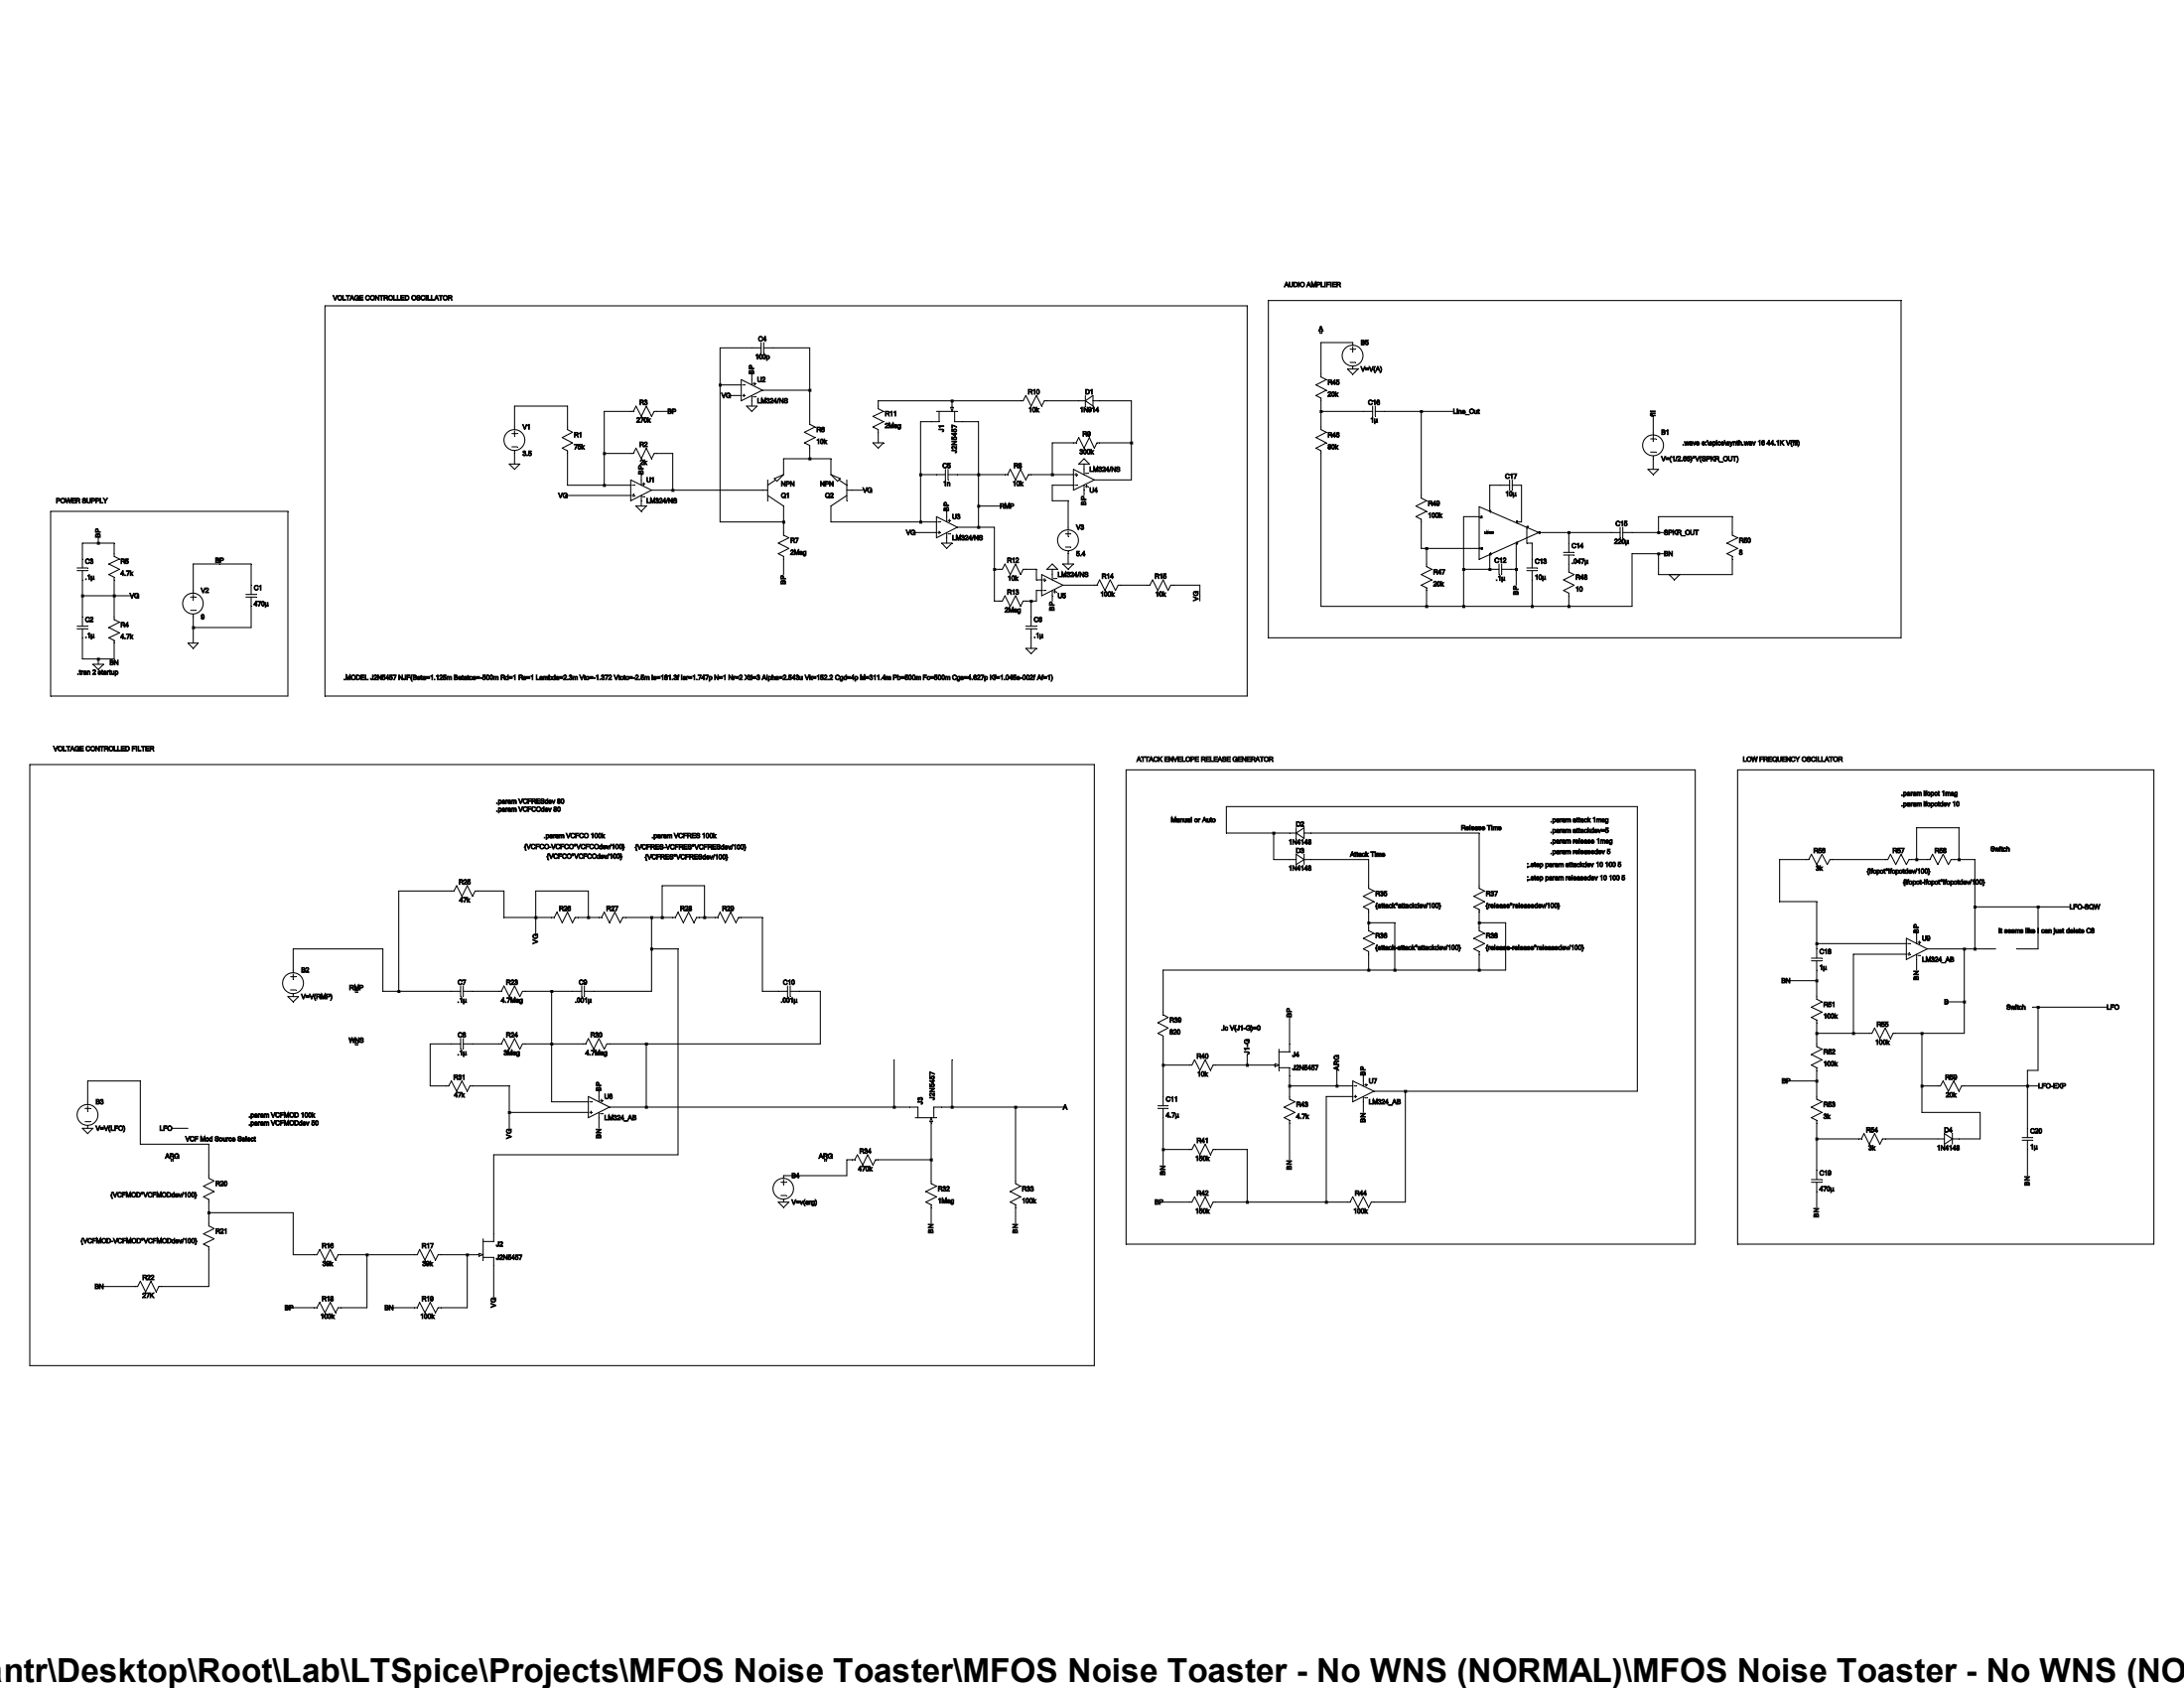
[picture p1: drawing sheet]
<svg xmlns="http://www.w3.org/2000/svg" width="279mm" height="216mm" viewBox="0 0 279 216" stroke-linecap="round" stroke-linejoin="round" font-family="sans-serif">
<g fill="none" stroke="#000" stroke-width=".13">
<path d="M41.6 39.1h118v49.9h-118zM162.3 38.4h80.9v43.2h-80.9zM65.2 59.4h1.3l-.7 .6zM65.5 55.5h.7M65.5 57.1h.7M65.8 54.9v-3h6.8v3l.6 .4-1.3 .7 1.3 .6-1.3 .7 .7 .4v4.4h8.1M65.8 55.1v.7M65.8 57.7v1.7M77.3 58h3.7l.4-.7 .6 1.4 .7-1.4 .7 1.4 .3-.7h2.4v4.7M85.4 52.6h-1.7l-.3 .7-.7-1.4-.7 1.4-.6-1.4-.4 .7h-3.7v9.5M92.1 49.2h2.7M93.5 50.6h1.3"/>
<path d="M94.8 48.6l2.7 1.3-2.7 1.4zM95 49.2h.3M95 50.6h.3M95.2 50.4v.4M95.5 51.9h1.4l-.7 .7zM96.2 47.9v1.3M96.2 50.6v1.3M96.4 49.1h.3M96.4 50.8h.3M96.5 48.9v.3M97.4 44.5h-5.3v22.3h8.1M97.4 43.8v1.4"/>
<path d="M97.5 49.9h6.1M97.7 44.5h5.9v9.8l.7 .3-1.4 .7 1.4 .7-1.4 .6 .7 .4v1.7M97.7 43.8v1.4M111.7 56.6h1.3l-.6 .7zM119.8 52.6h2.7M120.1 52.6v1.3h-2.3v12.9M121.6 52.1h.4l-.2 .5zM121.8 51.3v.8M122.1 52.6v1.3h3.1v13.5M138.7 59.4v1.3M138.7 58.7l.7 .7h-1.4zM138.9 50.6v1.3"/>
<path d="M138.9 51.3l.9-.7v1.3zM138.9 51.3h-5.3l-.3 .6-.7-1.3-.7 1.3-.7-1.3-.3 .7h-18.5v1l.6 .3-1.3 .7 1.3 .6-1.3 .7 .7 .3v1.7M139.8 51.3h4.9v10.1h-4.7M144.7 56.6h-4.4l-.3 .7-.6-1.3-.7 1.3-.7-1.3-.3 .6h-3.1v4.1M168.9 42.4h.2v.2h-.2zM169 52.6h6.6M172.4 47.2h1.3l-.6 .7zM172.7 44.7h.7M172.7 46.4h.7M173.1 44.2v-.4h-4.1v4.4l.7 .4-1.3 .6 1.3 .7-1.3 .7 .6 .3v4l.7 .4-1.3 .7 1.3 .6-1.3 .7 .6 .4v19.9h39.8v-6.8h4.1M173.1 44.3v.7M173.1 46.9v.3"/>
<path d="M175.6 51.9v1.4M175.9 52.6h10M175.9 51.9v1.4M181.8 52.6v11.1l.7 .4-1.4 .6 1.4 .7-1.4 .7 .7 .3v3.7h7.4M211.2 56.1h.6M211.2 57.8h.6M211.5 53.3v2.3M211.5 55.8v.7M211.5 58.3v1.7M6.5 65.4h30.3v23.6h-30.3zM9.9 72.6h1.3M9.9 73h1.3"/>
<path d="M10.5 72.6v-3.1h4.1v1.7l.7 .3-1.4 .6 1.4 .7-1.4 .7 .7 .3v5.4l.7 .4-1.4 .7 1.4 .6-1.4 .7 .7 .3v2.4h-4.1v-3.9M10.5 73v7.1M10.5 76.2h6.1M12.6 68.8v.7M24.4 76.4h.6M24.4 78.1h.6M24.7 75.9v-3.8h7.4v3.9M24.7 76v.7M24.7 78.6v3.7M31.5 76.4h1.3M31.5 76h1.3M32.1 76.4v3.9h-7.4"/>
<path d="M72.6 63.4h8.1M80.7 61.4l2.7 1.3-2.7 1.4zM80.9 62.1h.3M80.9 63.4h.3M81 63.2v.3M81.4 64.7h1.3l-.7 .7zM82 60.7v1.4M82 63.4v1.3M82.2 61.9h.3M82.2 63.5h.3M82.3 61.7v.4M83.4 62.7h14.8"/>
<path d="M98.2 61.4v2.7M98.2 63.4l2 1.3v3.8l.7 .3-1.3 .7 1.3 .6-1.3 .7 .6 .4v2.3M99.1 61.2l1.1-.5-.8 .9zM99.2 61.4l-1 .7M100.2 60.7v-2h6.1v2M106.3 60.7l1.2 .5-.4 .4zM107.3 61.4l1 .7M108.3 62.7h2.1M108.3 61.4v2.7M108.3 63.4l-2 1.3v2.1h13.5M117.1 68.1h2.7M117.8 60.7h3.1"/>
<path d="M119.8 66.1l2.7 1.3-2.7 1.4zM120 66.8h.3M120 68.1h.3M120.1 67.9v.4M120.5 69.5h1.3l-.7 .6zM120.9 60v1.4M121.1 65.4v1.4M121.1 68.1v1.4M121.3 66.6h.3M121.3 68.3h.3M121.3 60.7h7.6l.3-.7 .7 1.4 .7-1.4 .6 1.4 .4-.7h5.7M121.3 60v1.4"/>
<path d="M121.5 66.4v.4M122.5 67.4h4.7v9.5h1l.4-.7 .6 1.4 .7-1.4 .7 1.4 .3-.7h1.7v-1.4h.7M125.2 64.7h2.7M127.2 72.8h1l.4-.7 .6 1.4 .7-1.4 .7 1.4 .3-.7h1.7v1.4h.7M131.9 76.9v3.2M133.3 73.5l2.7 1.3-2.7 1.4zM133.4 75.5h.4M133.4 74.2h.4M133.6 74v.3M133.9 72.8l.7-.7 .7 .7zM134.6 72.8v1.4M134.6 75.5v1.4"/>
<path d="M134.8 75.7h.3M134.8 74h.3M135 75.5v.4M136 74.8h4.3l.4-.6 .7 1.3 .6-1.3 .7 1.3 .3-.7h4.1l.3-.6 .7 1.3 .7-1.3 .6 1.3 .4-.7h3.7v2.1M136 72.1h1.3l-.6 .7zM136.3 68.3h.7M136.3 70h.7M136.7 67.9v.7M136.7 70.5v1.6M137.3 62.1h-2.7v2h2.1v3.7M137.3 60l2.7 1.4-2.7 1.3zM137.5 62.1h.3"/>
<path d="M137.5 60.7h.3M137.7 60.5v.4M138.7 62.1v1.3M138.9 62.2h.3M138.9 60.5h.3M139 62.1v.3M182.5 70.1v2.4l.7 .3-1.4 .7 1.4 .7-1.4 .6 .7 .4v2.4M187.2 72.8h4.6M189.2 64.8l7.6 3.3-7.6 3.4zM189.2 66.1h-2v11.5M190.6 70.8v2M191.8 72.1v1.4"/>
<path d="M192.1 72.8h1.9M192.1 72.1v1.4M193.1 62.1h-2.5v3.3M193.1 61.4v1.3M193.5 62.1h1.1v4.7h-.6M193.5 61.4v1.3M194 69.5v5.3M195.3 72.6h1.4M195.3 73h1.4M195.3 67.4v2.1h.7v3.1M196 73v4.6M196.7 68.1h10.6"/>
<path d="M200 70.7h1.4M200 71h1.4M200.7 68.1v2.6M200.7 71v2.2l.7 .3-1.4 .7 1.4 .6-1.4 .7 .7 .4v1.7M207.3 67.4v1.4M207.6 68.1h5.3M207.6 67.4v1.4M210.8 60h1.4l-.7 .7zM212.2 68.1v-2h9.4v2.4l.7 .3-1.4 .7 1.4 .6-1.4 .7 .7 .4v2.3h-9.4v-2.7M213.5 73.5l.7 .7 .7-.7M3.8 97.8h136.2v76.9h-136.2zM9.9 80.1h1.3"/>
<path d="M9.9 80.4h1.3M11.9 85h1.4l-.7 .6zM12.6 84.3v.7M24 82.3h1.4l-.7 .6zM131.2 80.1h1.4M131.2 80.4h1.4M131.2 82.9h1.4l-.7 .7zM131.9 80.4v2.5M144.1 98.5h72.8v60.6h-72.8zM222.3 98.5h53.2v60.6h-53.2zM75.3 117.3v-3.3h-6.8v5.4M83.4 117.3v9.5h-8.6"/>
<path d="M84.7 117.3v-4h5.4v4M162.9 106.6v3.3h2.9M165.8 105.9v1.3M165.8 109.3l1 .6-1 .7zM165.8 106.6l1-.7v1.3zM165.8 106.6h-8.9v-3.4h52.6v36.4h-33.7M166.8 109.3v1.3M166.8 106.6h22.4v7l.7 .4-1.3 .6 1.3 .7-1.3 .7 .6 .3v2.7l.7 .4-1.3 .6 1.3 .7-1.3 .7 .6 .3v2.4M166.8 109.9h8.3v3.7l.7 .4-1.4 .6 1.4 .7-1.4 .7 .7 .3v2.7l.7 .4-1.4 .6 1.4 .7-1.4 .7 .7 .3v2.4M175.1 118h3.3v6.1M189.2 118h3.4v6.1h-43.8v5.7l.6 .3-1.3 .7 1.3 .7-1.3 .7 .7 .3v8.9M245.2 109.9v-4h5.4v4"/>
<path d="M245.2 119.4v1.3M252.6 116h12.2M260.7 116v5.4h-2.7M36.8 127.5h1.4l-.7 .6zM37.2 124.9h.6M37.2 126.6h.6M37.5 124.4v-3h11.5v5.4h9.9M37.5 124.6v.7M37.5 127.1v.4M45.5 126.7h.2v.2h-.2zM45.5 133.4h.2v.2h-.2zM51 126.8v-12.8h7.1l.3-.7 .7 1.3 .7-1.3 .7 1.3 .3-.6h3.7v3.3h6.4l.3-.6 .7 1.3 .7-1.3 .6 1.3 .4-.7h3.4l.3-.6 .7 1.3 .7-1.3 .6 1.3 .4-.7h6.7l.3-.6 .7 1.3 .7-1.3 .7 1.3 .3-.7h2.7l.3-.6 .7 1.3 .7-1.3 .6 1.3 .4-.7h3v9.5h3.3"/>
<path d="M58.9 126.1v1.4M58.9 132.8v1.4M58.9 133.5h-3.9v5.4h2.4l.3-.6 .7 1.3 .7-1.3 .7 1.3 .3-.7h5.1v5.4M59.3 126.8h4.8l.4-.7 .7 1.4 .6-1.4 .7 1.4 .3-.7h7.6M59.3 126.1v1.4M59.3 132.8v1.4M70.6 126.8v14.1h4.7M74.4 126.1v1.4M74.8 126.1v1.4M76.6 139.6v1.3M82.7 133.5v8.1M83.4 121.4h3.3v26.3h-23.5v11.1h-1.4"/>
<path d="M100.8 126.1v1.4M101.1 126.8h3.8v6.7h-27.3l-.3 .7-.7-1.4-.7 1.4-.6-1.4-.4 .7h-8.1l-.3 .7-.7-1.4-.6 1.4-.7-1.4-.4 .7h-4.8M101.1 126.1v1.4M114.4 135.6v6M121.8 135.6v6M148.8 136.2h3.7l.3-.6 .7 1.3 .7-1.3 .7 1.3 .3-.7h7.9M159.6 134.9v1.3M163.1 136.1l.5 .1-.5 .2zM163.6 134.2v2.7M163.6 136.6h1.4v4l.7 .3-1.4 .7 1.4 .7-1.4 .7 .7 .3v5M165 138.9h8.1M165 130.1v4.4h-1.4"/>
<path d="M171 136.9v2M173.1 138.3l2.7 1.3-2.7 1.3zM173.2 138.9h.4M174.4 137.6v1.3M174.6 138.8h.3M174.8 138.6v.3M179.8 139.6v14.2h-4.4l-.3 .6-.7-1.3-.7 1.3-.6-1.3-.4 .7h-17.5l-.3 .6-.7-1.3-.7 1.3-.7-1.3-.3 .7h-3.7M229 125.4h3.4M229 138.3h3.4M231.7 122.6h1.4M231.7 122.9h1.4M232.4 122.9v4.9l.7 .3-1.4 .7 1.4 .7-1.4 .6 .7 .4v3.4l.7 .3-1.4 .7 1.4 .7-1.4 .6 .7 .4v4l.7 .3-1.4 .7 1.4 .7-1.4 .7 .7 .3v7.6"/>
<path d="M232.4 120.7h11.5M243.9 120l2.6 1.4-2.6 1.3zM243.9 122h-6.8v10.2M244.1 120.7h.3M244.1 122h.3M244.2 121.9v.3M245.2 122v2.1M245.4 120.5h.3M245.4 122.2h.3M245.5 120.4v.3M245.9 132.2v10.1h7.4v3.4h-3.5M245.9 138.9h2.3l.4-.6 .7 1.3 .6-1.3 .7 1.3 .4-.7h9.7"/>
<path d="M246.5 121.4h8.8M249.3 128.1h2M251.3 121.4v10.8h-9.1l-.3 .6-.7-1.3-.7 1.3-.7-1.3-.3 .7h-7.1M252.6 121.4v-11.5h-3l-.3 .7-.7-1.3-.7 1.3-.7-1.3-.3 .6h-2.7l-.3 .7-.7-1.3-.7 1.3-.6-1.3-.4 .6h-7.4l-.3 .7-.7-1.3-.7 1.3-.7-1.3-.3 .6h-3.7v5.4h4.7v7.3M260.1 128.8h9.4M260.7 128.8v8.1h-1.3v8.6M10.5 144.3h1.4l-.7 .7zM10.9 143.5h.7M10.9 141.8h.7M11.2 141.3v-3h6.7v8h8.8v4.4l.7 .3-1.4 .7 1.4 .7-1.4 .7 .7 .3v3.4l.7 .3-1.4 .7 1.4 .7-1.4 .6 .7 .4v5h-6.4l-.3 .7-.7-1.3-.7 1.3-.7-1.3-.3 .6h-4.3M11.2 141.4v.7M11.2 144v.3"/>
<path d="M21.9 148.3h.2v.2h-.2zM22 144.3h2M26.7 155.1h10.8v5.4h3.1l.3-.7 .7 1.4 .6-1.4 .7 1.4 .4-.7h10.1l.3-.7 .7 1.4 .6-1.4 .7 1.4 .3-.7h5.3M61.8 158.5v2.7M65.2 142.3h10.1M75.3 140.3l2.7 1.3-2.7 1.4zM75.4 140.9h.4M75.4 142.3h.4M75.6 142.1v.4M76.6 142.3v2M76.8 140.8h.3M76.8 142.5h.3"/>
<path d="M77 140.6v.3M78 141.6h39.4v1.4M99.6 153.8h1.3l-.7 .6zM99.9 151.2h.7M99.9 152.9h.7M100.2 150.9v.7M100.2 153.4v.4M105.5 148.3h.2v.2h-.2zM117.1 143h2.7M119.1 148.3h-7.1l-.3 .7-.7-1.3-.6 1.3-.7-1.3-.4 .6h-1v2.1h-8.1v.3M119.1 143.5v7.9l.7 .3-1.4 .7 1.4 .7-1.4 .7 .7 .3v2.4M119.1 143l.2 .5h-.3z"/>
<path d="M129.9 141.6v9.8l.7 .3-1.4 .7 1.4 .7-1.4 .7 .7 .3v2.4M136 141.6h-16.5v1.4M148.1 141.4h1.3M148.1 141.8h1.3M148.8 141.8v7.2M148.8 147h3.7l.3-.7 .7 1.4 .7-1.4 .7 1.4 .3-.7h4.4v6.8M173.1 140.3h-3.4v13.5M173.2 140.3h.4M173.4 140.1v.3M174.4 140.3v2M174.6 140.4h.3M231.7 150.9h1.4"/>
<path d="M231.7 151.2h1.4M232.4 151.2v3.2M232.4 145.7h5.7l.4-.7 .6 1.3 .7-1.3 .7 1.3 .3-.6h8M248.8 145l1 .7-1 .6zM249.8 145v1.3M258.7 145.5h1.4M258.7 145.8h1.4M259.4 145.8v4.6M46.9 160.5v6.8h-3.6l-.4 .6-.7-1.3-.6 1.3-.7-1.3-.3 .7h-3.1M59.8 160.5v6.8h-3.8l-.3 .6-.7-1.3-.6 1.3-.7-1.3-.3 .7h-3.1M61.3 160.3l.5 .2-.5 .2zM61.8 160.8h1.4v5.1"/>
<circle cx="65.8" cy="56.3" r="1.33"/>
<circle cx="173" cy="45.5" r="1.33"/>
<circle cx="211.5" cy="57" r="1.33"/>
<circle cx="24.7" cy="77.2" r="1.32"/>
<circle cx="136.6" cy="69.1" r="1.33"/>
<circle cx="37.5" cy="125.8" r="1.33"/>
<circle cx="11.2" cy="142.6" r="1.33"/>
<circle cx="100.2" cy="152" r="1.32"/>
</g>
<path d="M10.4 76h.4v.4h-.4zM12.4 69.3h.4v.4h-.4zM12.4 84.1h.4v.4h-.4zM14.4 76h.4v.4h-.4zM24.6 80.1h.3v.4h-.3zM26.5 154.9h.4v.4h-.4zM46.8 160.3h.4v.4h-.4zM50.8 126.6h.4v.4h-.4zM59.6 160.3h.4v.4h-.4zM65 142.1h.4v.4h-.4zM68.4 117.2h.3v.4h-.3zM70.4 126.6h.4v.4h-.4zM70.4 133.3h.4v.4h-.4zM75.1 117.2h.4v.4h-.4zM77.1 57.8h.4v.4h-.4zM77.1 61.9h.4v.4h-.4zM82.5 133.3h.4v.4h-.4zM82.5 141.4h.4v.4h-.4zM83.2 117.2h.4v.4h-.4zM83.2 121.2h.4v.4h-.4zM84.5 117.2h.4v.4h-.4zM85.9 62.5h.4v.4h-.4zM90 117.2h.3v.4h-.3zM91.9 49.1h.4v.3h-.4zM100.1 66.6h.4v.4h-.4zM103.4 49.7h.4v.4h-.4zM103.4 58.5h.4v.4h-.4zM114.2 141.4h.4v.4h-.4zM117.6 60.5h.4v.4h-.4zM117.6 66.6h.4v.4h-.4zM119 148.2h.3v.3h-.3zM121.6 51.1h.4v.4h-.4zM121.6 141.4h.4v.4h-.4zM125 60.5h.4v.4h-.4zM125 64.6h.4v.3h-.4zM125 67.3h.4v.3h-.4zM127 72.6h.4v.4h-.4zM129.8 141.4h.3v.4h-.3zM131.7 76.7h.4v.4h-.4zM134.5 60.5h.3v.4h-.3zM144.6 56.5h.3v.4h-.3zM148.6 136.1h.4v.3h-.4zM148.6 146.9h.4v.3h-.4zM159.4 136.1h.4v.3h-.4zM159.4 153.6h.4v.4h-.4zM162.8 106.4h.4v.4h-.4zM164.8 138.7h.4v.4h-.4zM168.8 52.5h.4v.3h-.4zM169.5 153.6h.4v.4h-.4zM170.9 138.7h.3v.4h-.3zM174.9 117.9h.4v.3h-.4zM174.9 123.9h.4v.4h-.4zM178.3 123.9h.3v.4h-.3zM179.6 139.4h.4v.4h-.4zM181.7 52.5h.3v.3h-.3zM182.3 70h.4v.4h-.4zM182.3 77.4h.4v.4h-.4zM187.1 72.6h.4v.4h-.4zM187.1 77.4h.4v.4h-.4zM189.1 117.9h.3v.3h-.3zM189.1 123.9h.3v.4h-.3zM190.4 72.6h.4v.4h-.4zM193.8 72.6h.4v.4h-.4zM195.8 77.4h.4v.4h-.4zM200.5 67.9h.4v.4h-.4zM200.5 77.4h.4v.4h-.4zM212 67.9h.4v.4h-.4zM212 70.7h.4v.3h-.4zM232.2 120.5h.4v.4h-.4zM232.2 125.3h.4v.3h-.4zM232.2 132h.4v.4h-.4zM232.2 138.1h.4v.4h-.4zM232.2 145.5h.4v.4h-.4zM236.9 132h.4v.4h-.4zM245 109.8h.4v.4h-.4zM245.7 132h.4v.4h-.4zM245.7 138.7h.4v.4h-.4zM250.4 109.8h.4v.4h-.4zM251.1 121.2h.4v.4h-.4zM251.1 128h.4v.4h-.4zM252.5 115.8h.4v.4h-.4zM252.5 121.2h.4v.4h-.4zM259.2 138.7h.4v.4h-.4zM260.6 115.8h.3v.4h-.3zM260.6 128.7h.3v.3h-.3z" fill-rule="evenodd" fill="#000"/>
<text font-size="4.2" x=".5" y="215.2">ntr\Desktop\Root\Lab\LTSpice\Projects\MFOS Noise Toaster\MFOS Noise Toaster - No WNS (NORMAL)\MFOS Noise Toaster - No WNS (NOR</text>
<g font-size=".9">
<text x="42.6" y="38.4">VOLTAGE CONTROLLED OSCILLATOR</text>
<text x="164.3" y="36.7">AUDIO AMPLIFIER</text>
<text x="96.4" y="47.9" transform="rotate(-90 96.4 47.9)">BP</text>
<text x="96.6" y="45.9">100p</text>
<text x="97" y="43.6">C4</text>
<text x="168.7" y="42.3">A</text>
<text x="174.1" y="44.1">B5</text>
<text x="174.1" y="47.5">V=V(A)</text>
<text x="81.8" y="51.8">R3</text>
<text x="85.4" y="52.9">BP</text>
<text x="92.3" y="50.9">VG</text>
<text x="96.9" y="48.9">U2</text>
<text x="96.9" y="51.6">LM324/NS</text>
<text x="113.2" y="53.2">R11</text>
<text x="131.5" y="50.4">R10</text>
<text x="131.6" y="52.7">10k</text>
<text x="138.1" y="52.7">1N914</text>
<text x="138.8" y="50.4">D1</text>
<text x="169.8" y="49.2">R45</text>
<text x="169.8" y="50.7">20k</text>
<text x="175" y="51.8">C16</text>
<text x="185.9" y="52.9">Line_Out</text>
<text x="211.7" y="53.3" transform="rotate(-90 211.7 53.3)">fil</text>
<text x="66.8" y="54.9">V1</text>
<text x="66.8" y="58.3">3.5</text>
<text x="73.4" y="55.9">R1</text>
<text x="73.4" y="57.4">75k</text>
<text x="81.4" y="54">270k</text>
<text x="81.8" y="57.2">R2</text>
<text x="81.9" y="59.4">2k</text>
<text x="104.4" y="55.2">R6</text>
<text x="104.4" y="56.8">10k</text>
<text x="113.2" y="54.7">2Meg</text>
<text x="120.6" y="59.9">C5</text>
<text x="120.7" y="55.2" transform="rotate(-90 120.7 55.2)">J1</text>
<text x="122.4" y="58" transform="rotate(-90 122.4 58)">J2N5457</text>
<text x="129.7" y="59.9">R8</text>
<text x="138.1" y="58.1">300k</text>
<text x="138.5" y="55.8">R9</text>
<text x="169.8" y="55.9">R46</text>
<text x="169.8" y="57.4">80k</text>
<text x="175.3" y="54">1µ</text>
<text x="212.5" y="55.6">B1</text>
<text x="212.5" y="59">V=(1/2.66)*V(SPKR_OUT)</text>
<text x="215.2" y="56.9">.wave e:\spice\synth.wav 16 44.1K V(fil)</text>
<text x="7.2" y="64.3">POWER SUPPLY</text>
<text x="71.4" y="63.7">VG</text>
<text x="82.3" y="60.7" transform="rotate(-90 82.3 60.7)">BP</text>
<text x="82.7" y="61.7">U1</text>
<text x="82.7" y="64.3">LM324/NS</text>
<text x="99.9" y="63.7">Q1</text>
<text x="99.9" y="62.2">NPN</text>
<text x="104.9" y="62.2">NPN</text>
<text x="105.5" y="63.7">Q2</text>
<text x="110.4" y="63">VG</text>
<text x="120.6" y="62.1">1n</text>
<text x="121.4" y="65.4" transform="rotate(-90 121.4 65.4)">BP</text>
<text x="127.9" y="65">RMP</text>
<text x="129.5" y="62.1">10k</text>
<text x="138.9" y="64.6" transform="rotate(-90 138.9 64.6)">BP</text>
<text x="139.4" y="63">U4</text>
<text x="139.4" y="60.3">LM324/NS</text>
<text x="182.7" y="64.7">R49</text>
<text x="192.5" y="61.2">C17</text>
<text x="192.6" y="63.5">10µ</text>
<text x="12.8" y="68.8" transform="rotate(-90 12.8 68.8)">BP</text>
<text x="27.5" y="72">BP</text>
<text x="101.1" y="69.4">R7</text>
<text x="101.1" y="71">2Meg</text>
<text x="115.9" y="68.4">VG</text>
<text x="121.8" y="66.4">U3</text>
<text x="121.8" y="69.1">LM324/NS</text>
<text x="128.8" y="72">R12</text>
<text x="137.7" y="67.7">V3</text>
<text x="137.7" y="71.1">5.4</text>
<text x="182.7" y="66.2">100k</text>
<text x="191.2" y="72">C12</text>
<text x="201" y="70.1">C14</text>
<text x="206.5" y="69.6">220µ</text>
<text x="206.7" y="67.3">C15</text>
<text x="212.9" y="68.4">SPKR_OUT</text>
<text x="212.9" y="71.1">BN</text>
<text x="222.5" y="69.4">R50</text>
<text x="222.5" y="71">8</text>
<text x="10.9" y="72.1">C3</text>
<text x="10.9" y="74.1">.1µ</text>
<text x="15.4" y="72.1">R5</text>
<text x="15.4" y="73.6">4.7k</text>
<text x="16.6" y="76.5">VG</text>
<text x="25.7" y="75.8">V2</text>
<text x="32.5" y="75.5">C1</text>
<text x="32.5" y="77.5">470µ</text>
<text x="100.5" y="74.8" transform="rotate(-90 100.5 74.8)">BP</text>
<text x="128.8" y="76">R13</text>
<text x="128.9" y="74.3">10k</text>
<text x="135.3" y="76.5">U5</text>
<text x="135.3" y="73.8">LM324/NS</text>
<text x="140.8" y="76.3">100k</text>
<text x="140.9" y="74">R14</text>
<text x="147.7" y="74">R15</text>
<text x="147.8" y="76.3">10k</text>
<text x="153.3" y="76.9" transform="rotate(-90 153.3 76.9)">VG</text>
<text x="183.3" y="73.4">R47</text>
<text x="183.3" y="75">20k</text>
<text x="191.3" y="74.3">.1µ</text>
<text x="194.2" y="76.1" transform="rotate(-90 194.2 76.1)">BP</text>
<text x="196.3" y="72.1">C13</text>
<text x="196.3" y="74.1">10µ</text>
<text x="201" y="72.1">.047µ</text>
<text x="201.5" y="74.1">R48</text>
<text x="201.5" y="75.6">10</text>
<text x="10.9" y="79.5">C2</text>
<text x="10.9" y="81.6">.1µ</text>
<text x="15.4" y="80.2">R4</text>
<text x="15.4" y="81.7">4.7k</text>
<text x="25.7" y="79.2">9</text>
<text x="128.5" y="78.3">2Meg</text>
<text x="132.2" y="79.5">C6</text>
<text x="132.2" y="81.6">.1µ</text>
<text x="134.9" y="78.1" transform="rotate(-90 134.9 78.1)">BP</text>
<text x="9.9" y="86.3">.tran 2 startup</text>
<text x="14" y="85">BN</text>
<text x="43.9" y="87">.MODEL J2N5457 NJF(Beta=1.125m Betatce=-500m Rd=1 Rs=1 Lambda=2.3m Vto=-1.372 Vtotc=-2.5m Is=181.3f Isr=1.747p N=1 Nr=2 Xti=3 Alpha=2.543u Vk=152.2 Cgd=4p M=311.4m Pb=500m Fc=500m Cgs=4.627p Kf=1.045e-002f Af=1)</text>
<text x="6.8" y="96.1">VOLTAGE CONTROLLED FILTER</text>
<text x="145.4" y="97.4">ATTACK ENVELOPE RELEASE GENERATOR</text>
<text x="223" y="97.4">LOW FREQUENCY OSCILLATOR</text>
<text x="243.2" y="101.8">.param lfopot 1meg</text>
<text x="63.5" y="103.8">.param VCFCOdev 80</text>
<text x="63.5" y="102.8">.param VCFRESdev 80</text>
<text x="69.6" y="107.2">.param VCFCO 100k</text>
<text x="83.4" y="107.2">.param VCFRES 100k</text>
<text x="149.8" y="105.2">Manual or Auto</text>
<text x="164.8" y="108">1N4148</text>
<text x="165.8" y="105.7">D2</text>
<text x="186.9" y="106.2">Release Time</text>
<text x="198.3" y="105.2">.param attack 1meg</text>
<text x="198.3" y="106.5">.param attackdev=5</text>
<text x="198.3" y="107.9">.param release 1meg</text>
<text x="243.2" y="103.1">.param lfopotdev 10</text>
<text x="58.7" y="113.1">R25</text>
<text x="67.1" y="108.6">{VCFCO-VCFCO*VCFCOdev/100}</text>
<text x="69.9" y="109.8">{VCFCO*VCFCOdev/100}</text>
<text x="81.2" y="108.6">{VCFRES-VCFRES*VCFRESdev/100}</text>
<text x="82.5" y="109.9">{VCFRES*VCFRESdev/100}</text>
<text x="164.8" y="111.3">1N4148</text>
<text x="165.8" y="109.1">D3</text>
<text x="172.7" y="109.6">Attack Time</text>
<text x="195.3" y="110.9">;.step param attackdev 10 100 5</text>
<text x="195.3" y="112.6">;.step param releasedev 10 100 5</text>
<text x="198.3" y="109.2">.param releasedev 5</text>
<text x="232" y="109.1">R56</text>
<text x="232.3" y="111.3">3k</text>
<text x="238.8" y="111.7">{lfopot*lfopotdev/100}</text>
<text x="242.1" y="109.1">R57</text>
<text x="243.5" y="113.1">{lfopot-lfopot*lfopotdev/100}</text>
<text x="247.5" y="109.1">R58</text>
<text x="254.6" y="108.9">Switch</text>
<text x="58.8" y="115.4">47k</text>
<text x="71.5" y="116.5">R26</text>
<text x="77.6" y="116.5">R27</text>
<text x="87" y="116.5">R28</text>
<text x="92.4" y="116.5">R29</text>
<text x="175.9" y="114.6">R35</text>
<text x="175.9" y="116.1">{attack*attackdev/100}</text>
<text x="175.9" y="120">R36</text>
<text x="190.1" y="114.6">R37</text>
<text x="190.1" y="116.1">{release*releasedev/100}</text>
<text x="190.1" y="120">R38</text>
<text x="245.4" y="119.4" transform="rotate(-90 245.4 119.4)">BP</text>
<text x="255.7" y="119.3">It seems like I can just delete C8</text>
<text x="264.8" y="116.3">LFO-SQW</text>
<text x="38.5" y="124.4">B2</text>
<text x="58.5" y="125.9">C7</text>
<text x="64.7" y="125.9">R23</text>
<text x="68.8" y="120.7" transform="rotate(-90 68.8 120.7)">VG</text>
<text x="74" y="125.9">C9</text>
<text x="100.2" y="125.9">C10</text>
<text x="175.9" y="121.5">{attack-attack*attackdev/100}</text>
<text x="190.1" y="121.5">{release-release*releasedev/100}</text>
<text x="227.9" y="125.7">BN</text>
<text x="232.7" y="122">C18</text>
<text x="232.7" y="124">1µ</text>
<text x="245.4" y="125.4" transform="rotate(-90 245.4 125.4)">BN</text>
<text x="245.9" y="120.3">U9</text>
<text x="245.9" y="123">LM324_AB</text>
<text x="38.5" y="127.8">V=V(RMP)</text>
<text x="44.7" y="126.6">RMP</text>
<text x="58.5" y="128.2">.1µ</text>
<text x="64.1" y="128.2">4.7Meg</text>
<text x="73.5" y="128.2">.001µ</text>
<text x="99.9" y="128.2">.001µ</text>
<text x="149.6" y="130.8">R39</text>
<text x="156.2" y="131.8">.ic V(J1-G)=0</text>
<text x="165.2" y="130.1" transform="rotate(-90 165.2 130.1)">BP</text>
<text x="233.3" y="128.8">R51</text>
<text x="233.3" y="130.3">100k</text>
<text x="240.1" y="131.3">R55</text>
<text x="248.7" y="128.4">B</text>
<text x="256.7" y="129.1">Switch</text>
<text x="269.5" y="129.1">LFO</text>
<text x="44.6" y="133.3">WNS</text>
<text x="58.5" y="135">.1µ</text>
<text x="58.5" y="132.7">C8</text>
<text x="64.4" y="135">3Meg</text>
<text x="64.7" y="132.7">R24</text>
<text x="74.9" y="135">4.7Meg</text>
<text x="75.5" y="132.7">R30</text>
<text x="149.6" y="132.3">820</text>
<text x="153.1" y="135.4">R40</text>
<text x="153.2" y="137.7">10k</text>
<text x="159.8" y="134.9" transform="rotate(-90 159.8 134.9)">J1-G</text>
<text x="165.3" y="135.2">J4</text>
<text x="165.3" y="136.9">J2N5457</text>
<text x="171.3" y="136.9" transform="rotate(-90 171.3 136.9)">ARG</text>
<text x="174.7" y="137.6" transform="rotate(-90 174.7 137.6)">BP</text>
<text x="233.3" y="134.8">R52</text>
<text x="233.3" y="136.4">100k</text>
<text x="239.9" y="133.6">100k</text>
<text x="12.2" y="141.2">B3</text>
<text x="31.8" y="142.9">.param VCFMOD 100k</text>
<text x="31.8" y="143.9">.param VCFMODdev 50</text>
<text x="58" y="138.1">R31</text>
<text x="58.1" y="140.3">47k</text>
<text x="76.9" y="139.6" transform="rotate(-90 76.9 139.6)">BP</text>
<text x="77.3" y="140.5">U6</text>
<text x="77.3" y="143.3">LM324_AB</text>
<text x="118" y="141.3" transform="rotate(-90 118 141.3)">J3</text>
<text x="119.5" y="140.7" transform="rotate(-90 119.5 140.7)">J2N5457</text>
<text x="136" y="141.9">A</text>
<text x="149.1" y="140.9">C11</text>
<text x="149.1" y="142.9">4.7µ</text>
<text x="165.8" y="141.6">R43</text>
<text x="165.8" y="143.1">4.7k</text>
<text x="174.7" y="143.6" transform="rotate(-90 174.7 143.6)">BN</text>
<text x="175.1" y="138.6">U7</text>
<text x="175.1" y="141.2">LM324_AB</text>
<text x="227.9" y="138.6">BP</text>
<text x="233.3" y="141.6">R53</text>
<text x="233.3" y="143.1">3k</text>
<text x="248.8" y="138.1">R59</text>
<text x="248.9" y="140.3">20k</text>
<text x="260.7" y="139.2">LFO-EXP</text>
<text x="12.2" y="144.6">V=V(LFO)</text>
<text x="20.4" y="144.6">LFO</text>
<text x="21.1" y="148.2">ARG</text>
<text x="23.7" y="146">VCF Mod Source Select</text>
<text x="65.4" y="145.7" transform="rotate(-90 65.4 145.7)">VG</text>
<text x="76.9" y="145.6" transform="rotate(-90 76.9 145.6)">BN</text>
<text x="104.7" y="148.2">ARG</text>
<text x="109.8" y="149.8">470k</text>
<text x="109.9" y="147.5">R34</text>
<text x="152.9" y="148.5">150k</text>
<text x="153.1" y="146.2">R41</text>
<text x="165.2" y="149.6" transform="rotate(-90 165.2 149.6)">BN</text>
<text x="238.7" y="144.8">R54</text>
<text x="239" y="147.1">3k</text>
<text x="247.8" y="147.1">1N4148</text>
<text x="248.7" y="144.8">D4</text>
<text x="259.7" y="144.9">C20</text>
<text x="259.7" y="147">1µ</text>
<text x="14.1" y="153.1">{VCFMOD*VCFMODdev/100}</text>
<text x="27.6" y="151.7">R20</text>
<text x="101.3" y="150.7">B4</text>
<text x="101.3" y="154.1">V=v(arg)</text>
<text x="120" y="152.4">R32</text>
<text x="120" y="153.9">1Meg</text>
<text x="130.7" y="152.4">R33</text>
<text x="130.7" y="153.9">100k</text>
<text x="147.7" y="154.1">BP</text>
<text x="149.1" y="150.3" transform="rotate(-90 149.1 150.3)">BN</text>
<text x="152.9" y="155.2">150k</text>
<text x="153.1" y="152.9">R42</text>
<text x="173.1" y="155.2">100k</text>
<text x="173.3" y="152.9">R44</text>
<text x="232.7" y="155.7" transform="rotate(-90 232.7 155.7)">BN</text>
<text x="232.7" y="150.3">C19</text>
<text x="232.7" y="152.4">470µ</text>
<text x="259.6" y="151.7" transform="rotate(-90 259.6 151.7)">BN</text>
<text x="10.3" y="159">{VCFMOD-VCFMOD*VCFMODdev/100}</text>
<text x="27.6" y="157.8">R21</text>
<text x="41.1" y="159.6">R16</text>
<text x="41.2" y="161.9">39k</text>
<text x="53.9" y="159.6">R17</text>
<text x="54" y="161.9">39k</text>
<text x="63.5" y="159.4">J2</text>
<text x="63.5" y="161.1">J2N5457</text>
<text x="119.4" y="157.8" transform="rotate(-90 119.4 157.8)">BN</text>
<text x="130.2" y="157.8" transform="rotate(-90 130.2 157.8)">BN</text>
<text x="12.1" y="164.8">BN</text>
<text x="18.2" y="163.7">R22</text>
<text x="18.2" y="166">27K</text>
<text x="36.4" y="167.6">BP</text>
<text x="41.1" y="166.4">R18</text>
<text x="49.2" y="167.6">BN</text>
<text x="53.9" y="166.4">R19</text>
<text x="63.4" y="167.3" transform="rotate(-90 63.4 167.3)">VG</text>
<text x="41" y="168.7">100k</text>
<text x="53.8" y="168.7">100k</text>
</g>
<g font-size=".3">
<text x="190.6" y="65.5">1</text>
<text x="189.2" y="70.3">+3</text>
<text x="189.3" y="66.3">-2</text>
<text x="189.9" y="68.2">LM386</text>
<text x="190.6" y="71">4</text>
<text x="194" y="69.6">6</text>
<text x="194" y="66.9">8</text>
<text x="195.3" y="67.6">7</text>
<text x="196.8" y="68.2">5</text>
</g>
</svg>
